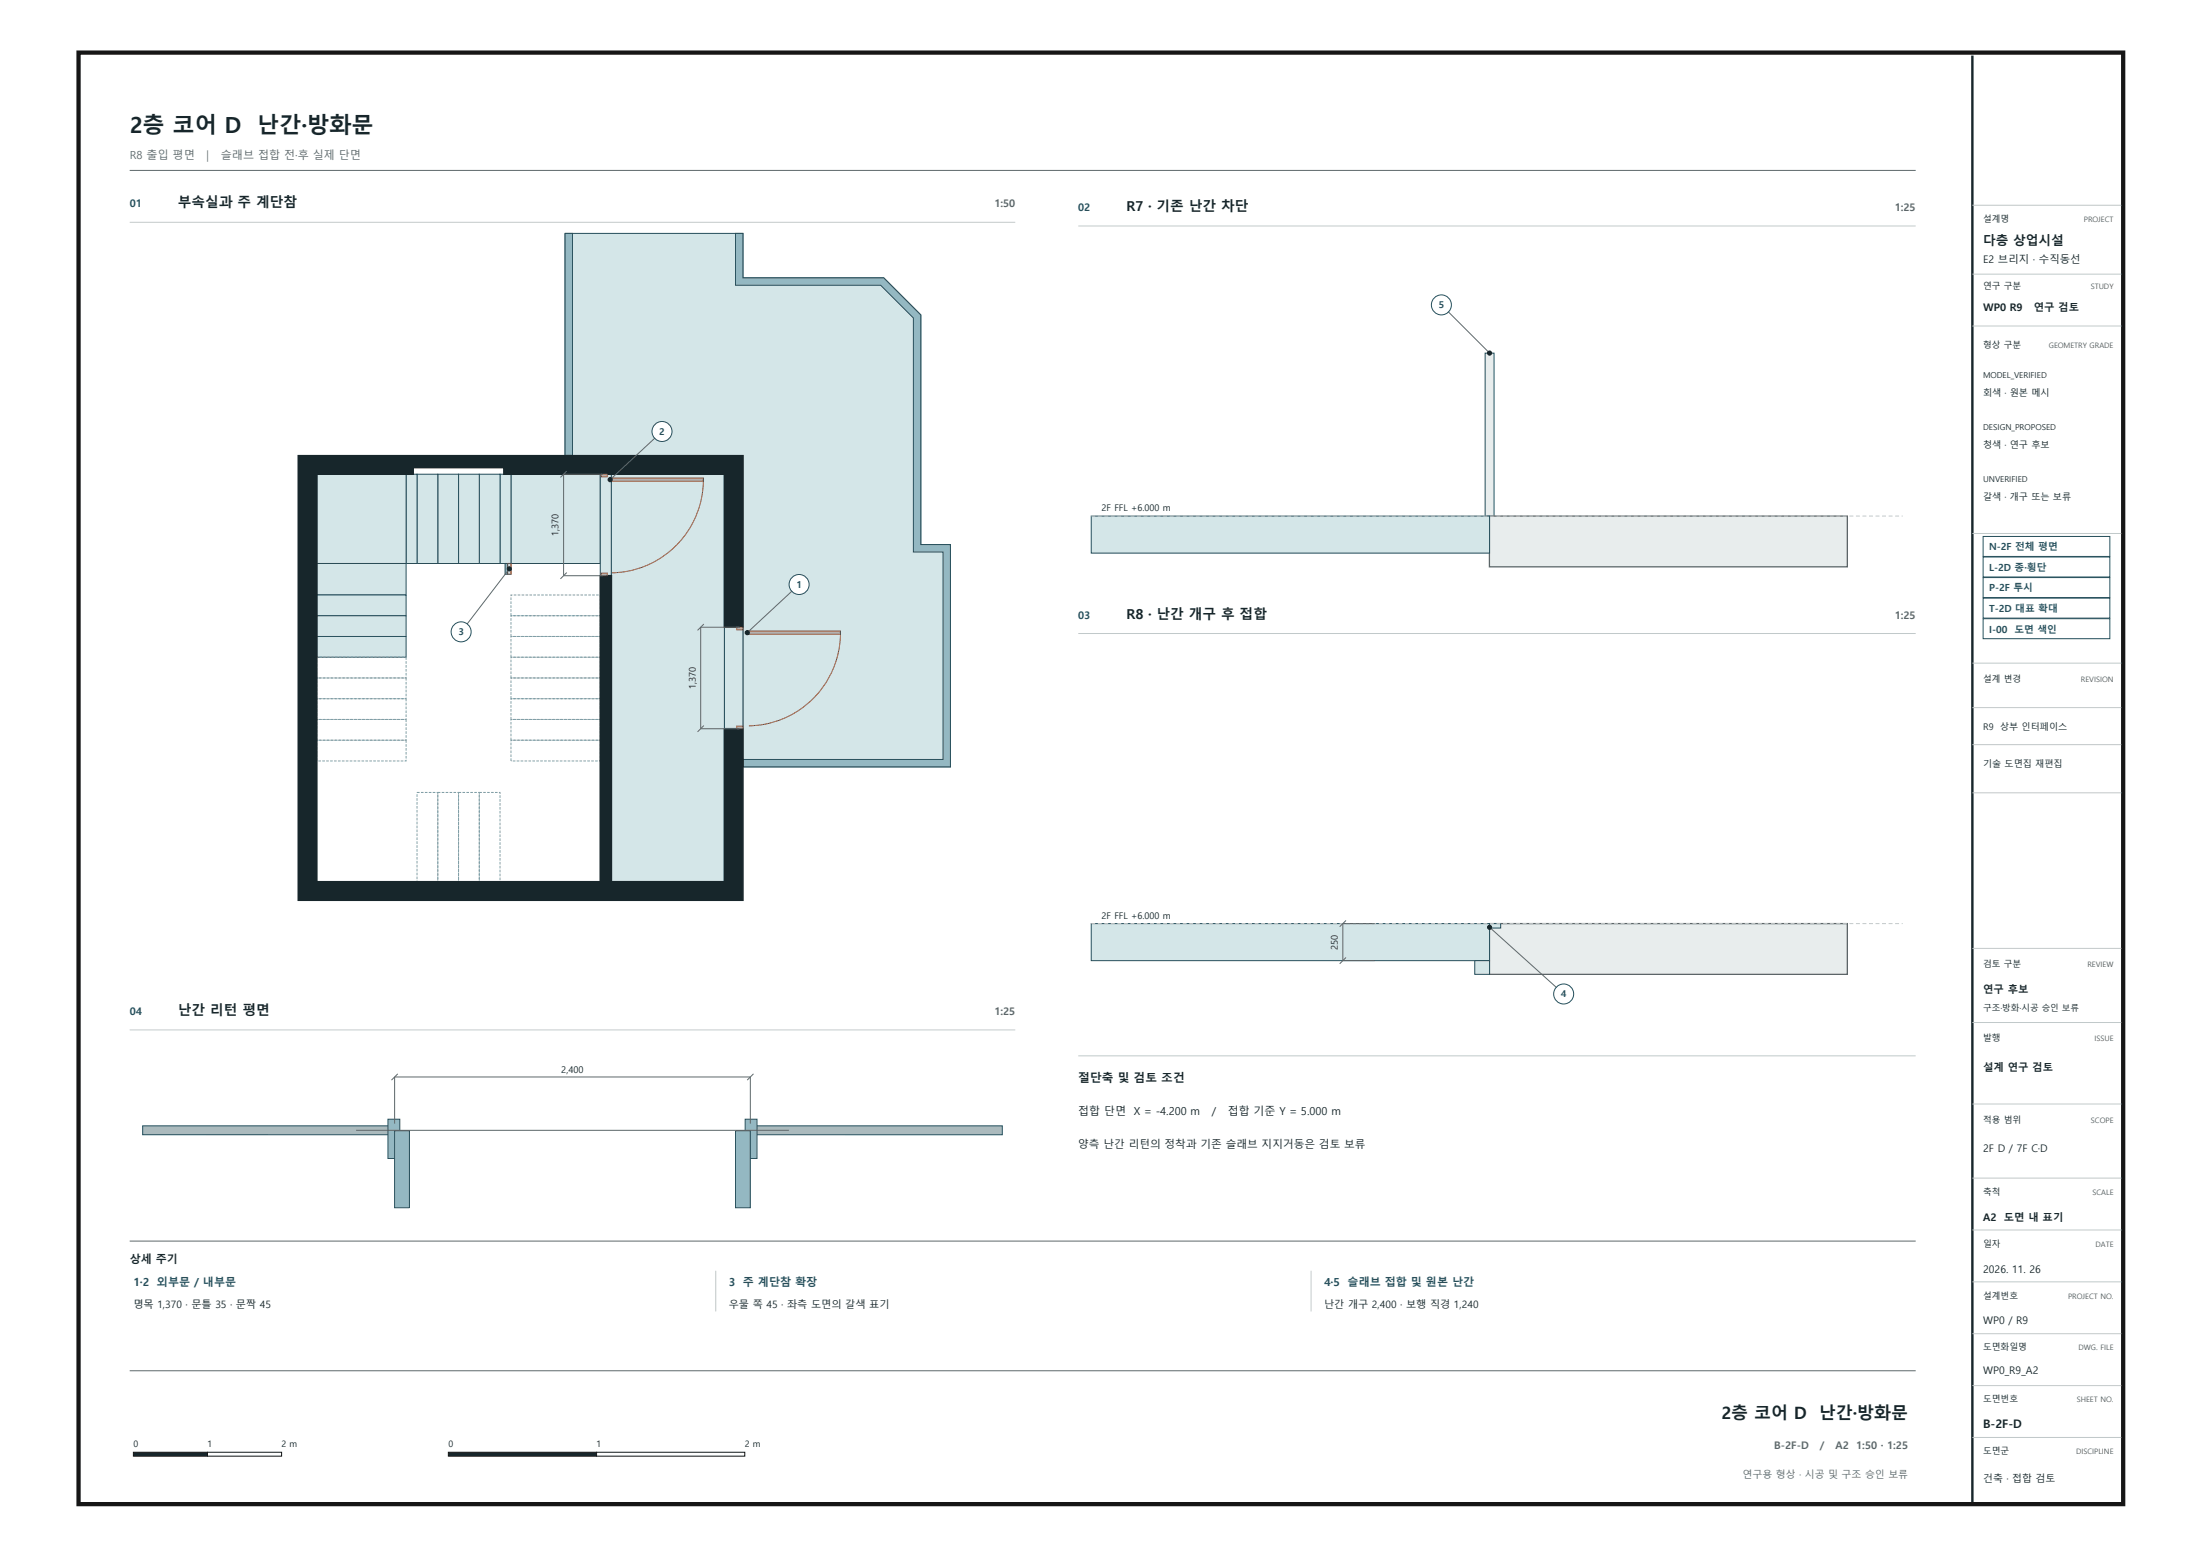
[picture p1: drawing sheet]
<svg xmlns="http://www.w3.org/2000/svg" width="594mm" height="420mm" viewBox="0 0 594 420" stroke-linecap="round" stroke-linejoin="round" font-family="sans-serif">
<path d="M35 46h482M35 370h482" fill="none" stroke="#5e696b" stroke-width=".27"/>
<path d="M36 392h20v1h-20z" fill="#17262b" stroke="#161616" stroke-width=".27"/>
<path d="M56 392h20v1h-20z" fill="#fff" stroke="#161616" stroke-width=".27"/>
<path d="M121 392h40v1h-40z" fill="#17262b" stroke="#161616" stroke-width=".27"/>
<path d="M161 392h40v1h-40z" fill="#fff" stroke="#161616" stroke-width=".27"/>
<path d="M35 60h239" fill="none" stroke="#c2c9c9" stroke-width=".27"/>
<g fill="#d4e6e8" stroke="#264f5c" stroke-width=".27">
<path d="M137.9 128h24.1v24.1h-24.1z" fill-rule="evenodd"/>
<path d="M134.9 128h3v24.1h-3z" fill-rule="evenodd"/>
<path d="M137 152.1h.9v2.9h-.9z" fill-rule="evenodd"/>
<path d="M152.5 63h48v12h38l10 10v62h8v60h-56v-84h-48z" fill-rule="evenodd"/>
<path d="M195.5 169.3h5v27.4h-5z" fill-rule="evenodd"/>
<path d="M162 128h3v27.4h-3z" fill-rule="evenodd"/>
<path d="M165 128h30.5v110h-30.5z" fill-rule="evenodd"/>
<path d="M129.3 128h5.6v24.1h-5.6z" fill-rule="evenodd"/>
<path d="M123.8 128h5.5v24.1h-5.5z" fill-rule="evenodd"/>
<path d="M118.2 128h5.6v24.1h-5.6z" fill-rule="evenodd"/>
<path d="M112.5 128h5.7v24.1h-5.7z" fill-rule="evenodd"/>
<path d="M109.6 128h2.9v24.1h-2.9z" fill-rule="evenodd"/>
<path d="M85.5 128h24.1v24.1h-24.1z" fill-rule="evenodd"/>
<path d="M85.5 152.1h24.1v8.5h-24.1z" fill-rule="evenodd"/>
<path d="M85.5 160.6h24.1v5.6h-24.1z" fill-rule="evenodd"/>
</g>
<g fill="#94b8c2" stroke="#264f5c" stroke-width=".27">
<path d="M136.3 152.1h.7v2.9h-.7z" fill-rule="evenodd"/>
<path d="M198.5 63h2v12h38l10 10v62h8v60h-55.9v-2h53.9v-56h-8v-63.2l-8.8-8.8h-39.2z" fill-rule="evenodd"/>
<path d="M152.5 63h2v59.9h-2z" fill-rule="evenodd"/>
</g>
<g fill="#d4e6e8" stroke="#264f5c" stroke-width=".27">
<path d="M85.5 166.2h24.1v5.6h-24.1z" fill-rule="evenodd"/>
<path d="M85.5 171.8h24.1v5.6h-24.1z" fill-rule="evenodd"/>
</g>
<g fill="none" stroke="#809ea6" stroke-width=".27" stroke-dasharray=".7 .4" stroke-linecap="butt">
<path d="M109.6 177.4v5.6h-24.1v-5.6h24.1M137.9 177.4v-5.6h24.1v5.6h-24.1M137.9 171.8v-5.6h24.1v5.6h-24.1M137.9 166.2v-5.6h24.1v5.6h-24.1M109.6 183v5.6h-24.1v-5.6h24.1M109.6 188.6v5.6h-24.1v-5.6h24.1M109.6 194.2v5.6h-24.1v-5.6h24.1M109.6 199.8v5.6h-24.1v-5.6h24.1M137.9 199.8v-5.6h24.1v5.6h-24.1M137.9 194.2v-5.6h24.1v5.6h-24.1M137.9 188.6v-5.6h24.1v5.6h-24.1M137.9 183v-5.6h24.1v5.6h-24.1"/>
<path d="M112.5 213.9h5.7v24.1h-5.7v-24.1M118.2 213.9h5.6v24.1h-5.6v-24.1M123.8 213.9h5.5v24.1h-5.5v-24.1M129.3 213.9h5.6v24.1h-5.6v-24.1M137.9 205.4v-5.6h24.1v5.6h-24.1"/>
</g>
<path d="M80.5 123h120v46.3h-5v-41.3h-59.5v-1.8h-24.5v1.8h-26v110h110v-41.3h5v46.3h-120z" fill-rule="evenodd" fill="#17262b" stroke="#17262b" stroke-width=".42"/>
<g fill="#c9ab96" stroke="#914a2e" stroke-width=".27">
<path d="M198.8 169.3h1.7v.7h-1.7z" fill-rule="evenodd"/>
<path d="M198.8 196h1.7v.7h-1.7z" fill-rule="evenodd"/>
<path d="M201.7 170.3h25.1v.9h-25.1z" fill-rule="evenodd"/>
</g>
<path d="M162 155.4h3v82.6h-3z" fill-rule="evenodd" fill="#17262b" stroke="#17262b" stroke-width=".42"/>
<g fill="#c9ab96" stroke="#914a2e" stroke-width=".27">
<path d="M162.2 128h1.7v.7h-1.7z" fill-rule="evenodd"/>
<path d="M162.2 154.7h1.7v.7h-1.7z" fill-rule="evenodd"/>
<path d="M164.7 129h25.1v.9h-25.1z" fill-rule="evenodd"/>
</g>
<path d="M215.7 157.8l-14 13M189.9 168.5l-1.6 1.6M199.6 169.3h-10.5v27.4h10.5M189.9 195.8l-1.6 1.8" fill="none" stroke="#5e696b" stroke-width=".27"/>
<path d="M226.8 170.3a25.2 25.2 0 0 1-24.7 25.6" fill="none" stroke="#914a2e" stroke-width=".27"/>
<circle cx="201.7" cy="170.8" r=".56" fill="#17262b" stroke="#17262b" stroke-width=".27"/>
<circle cx="215.7" cy="157.8" r="2.7" fill="#fff" stroke="#264f5c" stroke-width=".27"/>
<path d="M178.7 116.5l-14 13M152.9 127.1l-1.7 1.7M162.6 128h-10.5v27.4h10.5M152.9 154.5l-1.7 1.8" fill="none" stroke="#5e696b" stroke-width=".27"/>
<path d="M189.8 129a25.2 25.2 0 0 1-24.7 25.6" fill="none" stroke="#914a2e" stroke-width=".27"/>
<circle cx="164.7" cy="129.5" r=".56" fill="#17262b" stroke="#17262b" stroke-width=".27"/>
<circle cx="178.7" cy="116.5" r="2.7" fill="#fff" stroke="#264f5c" stroke-width=".27"/>
<path d="M137 152.1h.9v2.9h-.9z" fill-rule="evenodd" fill="#d1e0de" stroke="#914a2e" stroke-width=".28"/>
<path d="M137.4 153.6l-12.9 17" fill="none" stroke="#5e696b" stroke-width=".27"/>
<circle cx="137.5" cy="153.6" r=".56" fill="#17262b" stroke="#17262b" stroke-width=".27"/>
<circle cx="124.5" cy="170.6" r="2.7" fill="#fff" stroke="#264f5c" stroke-width=".27"/>
<path d="M291 61h226" fill="none" stroke="#c2c9c9" stroke-width=".27"/>
<path d="M400.8 95.3h2.4v44h-2.4z" fill-rule="evenodd" fill="#e8eded" stroke="#264f5c" stroke-width=".27"/>
<path d="M402 139.3h96.6v13.7h-96.6z" fill-rule="evenodd" fill="#e8eded" stroke="#5e696b" stroke-width=".35"/>
<path d="M294.5 139.3h107.5v10h-107.5z" fill-rule="evenodd" fill="#d4e6e8" stroke="#264f5c" stroke-width=".27"/>
<path d="M294.5 139.3h219" fill="none" stroke="#c2c9c9" stroke-width=".27" stroke-dasharray="1.1 .7" stroke-linecap="butt"/>
<path d="M296.8 135.2h19.7v3.6h-19.7z" fill="#fff"/>
<path d="M389 82.3l13 13" fill="none" stroke="#5e696b" stroke-width=".27"/>
<circle cx="402" cy="95.3" r=".56" fill="#17262b" stroke="#17262b" stroke-width=".27"/>
<circle cx="389" cy="82.3" r="2.7" fill="#fff" stroke="#264f5c" stroke-width=".27"/>
<path d="M291 171h226" fill="none" stroke="#c2c9c9" stroke-width=".27"/>
<path d="M402 249.3h96.6v13.7h-96.6z" fill-rule="evenodd" fill="#e8eded" stroke="#5e696b" stroke-width=".35"/>
<g fill="#d4e6e8" stroke="#264f5c" stroke-width=".27">
<path d="M399 249.3h6v1.2h-6z" fill-rule="evenodd"/>
<path d="M294.5 249.3h107.5v10h-107.5z" fill-rule="evenodd"/>
<path d="M398 259.3h4v3.7h-4z" fill-rule="evenodd"/>
</g>
<path d="M294.5 249.3h219" fill="none" stroke="#c2c9c9" stroke-width=".27" stroke-dasharray="1.1 .7" stroke-linecap="butt"/>
<path d="M296.8 245.2h19.7v3.5h-19.7z" fill="#fff"/>
<path d="M363.3 258.5l-1.8 1.6M363.3 248.4l-1.8 1.7M371 249.3h-8.6v10h8.6M402 250.3l20 18" fill="none" stroke="#5e696b" stroke-width=".27"/>
<circle cx="402" cy="250.3" r=".56" fill="#17262b" stroke="#17262b" stroke-width=".27"/>
<circle cx="422" cy="268.3" r="2.7" fill="#fff" stroke="#264f5c" stroke-width=".27"/>
<path d="M35 278h239" fill="none" stroke="#c2c9c9" stroke-width=".27"/>
<g fill="#abbabd" stroke="#264f5c" stroke-width=".27">
<path d="M202.5 303.9h68v2.4h-68z" fill-rule="evenodd"/>
<path d="M38.5 303.9h68v2.4h-68z" fill-rule="evenodd"/>
</g>
<g fill="#94b8c2" stroke="#264f5c" stroke-width=".27">
<path d="M104.7 302.1h3.2v10.6h-3.2z" fill-rule="evenodd"/>
<path d="M201.1 302.1h3.2v10.6h-3.2z" fill-rule="evenodd"/>
<path d="M198.5 305.2h4v20.8h-4z" fill-rule="evenodd"/>
<path d="M106.5 305.2h4v20.8h-4z" fill-rule="evenodd"/>
</g>
<path d="M107.4 289.9l-1.7 1.6M203.3 289.9l-1.6 1.6M96.1 305.1h116.8M106.5 303.3v-12.6h96v12.6M35 335h482" fill="none" stroke="#5e696b" stroke-width=".27"/>
<g fill="none" stroke="#c2c9c9" stroke-width=".27">
<path d="M532.3 55.4h40.2M532.3 74h40.2M532.3 88h40.2M532.3 144h40.2M532.3 179h40.2M532.3 191h40.2M532.3 201h40.2M532.3 214h40.2M532.3 256h40.2M532.3 276h40.2M291 285h226M532.3 298h40.2"/>
<path d="M532.3 318h40.2M532.3 332h40.2M193.2 343v11M353.8 343v11M532.3 346h40.2M532.3 360h40.2M532.3 374h40.2M532.3 388h40.2"/>
</g>
<path d="M21.2 14.2h551.8v391.8h-551.8z" fill="none" stroke="#161616" stroke-width="1.2" stroke-linecap="butt"/>
<path d="M532.3 15v390.5" fill="none" stroke="#17262b" stroke-width=".65" stroke-linecap="butt"/>
<g fill="#fff" stroke="#264f5c" stroke-width=".27">
<path d="M535.2 144.8h34.2v5.4h-34.2z"/>
<path d="M535.2 150.4h34.2v5.4h-34.2z"/>
<path d="M535.2 155.9h34.2v5.4h-34.2z"/>
<path d="M535.2 161.5h34.2v5.4h-34.2z"/>
<path d="M535.2 167h34.2v5.4h-34.2z"/>
</g>
<g font-size="6" fill="#17262b">
<text x="35" y="36">2층 코어 D</text>
<text x="69.4" y="36">난간·방화문</text>
</g>
<g font-size="4.6" fill="#17262b">
<text x="464.6" y="383">2층 코어 D</text>
<text x="490.9" y="383">난간·방화문</text>
</g>
<g font-size="3.7" fill="#17262b">
<text x="48" y="56">부속실과 주 계단참</text>
<text x="304" y="57">R7 · 기존 난간 차단</text>
<text x="304" y="167">R8 · 난간 개구 후 접합</text>
<text x="48" y="274">난간 리턴 평면</text>
</g>
<text font-size="3.5" fill="#161616" x="535.2" y="66">다층 상업시설</text>
<text font-size="3.2" fill="#17262b" x="291" y="292">절단축 및 검토 조건</text>
<text font-size="3.2" fill="#161616" x="535.2" y="385.5">B-2F-D</text>
<g font-size="3" fill="#5e696b">
<text x="35" y="43">R8 출입 평면</text>
<text x="55.7" y="43">|</text>
<text x="59.6" y="43">슬래브 접합 전·후 실제 단면</text>
</g>
<g font-size="3" fill="#17262b">
<text x="291" y="301">접합 단면</text>
<text x="306" y="301">X = -4.200 m</text>
<text x="327.1" y="301">/</text>
<text x="331.3" y="301">접합 기준 Y = 5.000 m</text>
<text x="35" y="340.8">상세 주기</text>
</g>
<g font-size="3" fill="#264f5c">
<text x="36" y="347">1·2</text>
<text x="42.4" y="347">외부문 / 내부문</text>
<text x="196.7" y="347">3</text>
<text x="200.5" y="347">주 계단참 확장</text>
<text x="357.3" y="347">4·5</text>
<text x="363.7" y="347">슬래브 접합 및 원본 난간</text>
</g>
<text font-size="2.9" fill="#17262b" x="291" y="310">양측 난간 리턴의 정착과 기존 슬래브 지지거동은 검토 보류</text>
<g font-size="2.8" fill="#264f5c">
<text x="35" y="56">01</text>
<text x="291" y="57">02</text>
<text x="291" y="167">03</text>
<text x="35" y="274">04</text>
</g>
<g font-size="2.8" fill="#5e696b">
<text x="268.4" y="56">1:50</text>
<text x="511.4" y="57">1:25</text>
<text x="511.4" y="167">1:25</text>
<text x="268.4" y="274">1:25</text>
<text x="478.8" y="391">B-2F-D</text>
<text x="491.2" y="391">/</text>
<text x="495.4" y="391">A2</text>
<text x="501" y="391">1:50 · 1:25</text>
</g>
<g font-size="2.8" fill="#161616">
<text x="535.2" y="71">E2 브리지 · 계단실</text>
<text x="535.2" y="84">WP0 R8</text>
<text x="547.9" y="84">연구용</text>
<text x="535.2" y="268">연구 후보</text>
<text x="535.2" y="289">설계 연구 검토</text>
<text x="535.2" y="311">2F D / 7F C·D</text>
<text x="535.2" y="329.5">A2</text>
<text x="541.8" y="329.5">1:50</text>
<text x="535.2" y="343.6">2026. 11. 25</text>
<text x="535.2" y="357.5">WP0 / R8</text>
<text x="535.2" y="371">WP0_R8_A2</text>
</g>
<g font-size="2.8" fill="#17262b">
<text x="535.2" y="71">E2 브리지 · 수직동선</text>
<text x="535.2" y="84">WP0 R9</text>
<text x="548.9" y="84">연구 검토</text>
<text x="540.8" y="329.5">도면 내 표기</text>
<text x="535.2" y="343.6">2026. 11. 26</text>
<text x="36" y="353">명목 1,370 · 문틀 35 · 문짝 45</text>
<text x="196.7" y="353">우물 쪽 45 · 좌측 도면의 갈색 표기</text>
<text x="357.3" y="353">난간 개구 2,400 · 보행 직경 1,240</text>
<text x="535.2" y="357.5">WP0 / R9</text>
<text x="535.2" y="371">WP0_R9_A2</text>
</g>
<text font-size="2.7" fill="#5e696b" x="470.3" y="399">연구용 형상 · 시공 및 구조 승인 보류</text>
<text font-size="2.7" fill="#17262b" x="535.2" y="400">건축 · 접합 검토</text>
<g font-size="2.6" fill="#264f5c">
<text x="536.8" y="148.5">N-2F 전체 평면</text>
<text x="536.8" y="154.1">L-2D 종·횡단</text>
<text x="536.8" y="159.7">P-2F 투시</text>
<text x="536.8" y="165.2">T-2D 대표 확대</text>
<text x="536.8" y="170.7">I-00</text>
<text x="543.6" y="170.7">도면 색인</text>
</g>
<g font-size="2.6" fill="#161616">
<text x="535.2" y="400">2층 코어 D</text>
<text x="550" y="400">난간·방화문</text>
</g>
<g font-size="2.5" fill="#264f5c">
<text x="388.3" y="83.2">5</text>
<text x="177.9" y="117.4">2</text>
<text x="214.9" y="158.7">1</text>
<text x="123.7" y="171.4">3</text>
<text x="421.3" y="269.2">4</text>
</g>
<g font-size="2.5" fill="#161616">
<text x="535.2" y="96">출입부 및 난간 접합</text>
<text x="535.2" y="102">치수 mm · 표기 축척</text>
<text x="535.2" y="108">접합 세부 1:25</text>
<text x="535.2" y="183.5">설계 변경</text>
</g>
<g font-size="2.5" fill="#17262b">
<text x="535.2" y="107">회색 · 원본 메시</text>
<text x="535.2" y="121">청색 · 연구 후보</text>
<text x="297.3" y="138">2F FFL +6.000 m</text>
<text x="535.2" y="135">갈색 · 개구 또는 보류</text>
<text x="150.8" y="144.7" transform="rotate(-90 150.8 144.7)">1,370</text>
<text x="187.7" y="186" transform="rotate(-90 187.7 186)">1,370</text>
<text x="535.2" y="197">R9</text>
<text x="539.8" y="197">상부 인터페이스</text>
<text x="535.2" y="207">기술 도면집 재편집</text>
<text x="297.3" y="248">2F FFL +6.000 m</text>
<text x="361" y="256.4" transform="rotate(-90 361 256.4)">250</text>
<text x="151.5" y="289.6">2,400</text>
</g>
<g font-size="2.4" fill="#161616">
<text x="535.2" y="59.6">설계명</text>
<text x="535.2" y="78.2">주기</text>
<text x="535.2" y="261">검토 구분</text>
<text x="535.2" y="281">발행 구분</text>
<text x="535.2" y="303">적용 범위</text>
<text x="535.2" y="322.5">축척</text>
<text x="535.2" y="336.7">일자</text>
<text x="535.2" y="350.5">설계번호</text>
<text x="535.2" y="364.5">도면화일명</text>
<text x="535.2" y="378.5">도면번호</text>
<text x="535.2" y="392.5">도면명</text>
</g>
<g font-size="2.4" fill="#17262b">
<text x="535.2" y="78">연구 구분</text>
<text x="535.2" y="94">형상 구분</text>
<text x="535.2" y="184">설계 변경</text>
<text x="535.2" y="281">발행</text>
<text x="36" y="390.7">0</text>
<text x="56" y="390.7">1</text>
<text x="76" y="390.7">2 m</text>
<text x="121" y="390.7">0</text>
<text x="161" y="390.7">1</text>
<text x="201" y="390.7">2 m</text>
<text x="535.2" y="392.5">도면군</text>
</g>
<text font-size="2.3" fill="#525457" x="535.2" y="122.5">회색 · 원본 메시</text>
<text font-size="2.3" fill="#1f4a59" x="535.2" y="128">청색 · 연구 형상</text>
<text font-size="2.3" fill="#161616" x="535.2" y="273">구조·방화·시공 승인 보류</text>
<g font-size="2.2" fill="#17262b">
<text x="535.2" y="102">MODEL_VERIFIED</text>
<text x="535.2" y="116">DESIGN_PROPOSED</text>
<text x="535.2" y="130">UNVERIFIED</text>
</g>
<g font-size="2.2" fill="#161616">
<text x="533.3" y="196.5">일자</text>
<text x="545.6" y="196.5">설계</text>
<text x="552.6" y="196.5">검토</text>
<text x="534" y="207.6">26.11.25</text>
<text x="546" y="207.6">R8</text>
<text x="553.3" y="207.6">—</text>
</g>
<g font-size="2" fill="#525457">
<text x="557" y="59.6">PROJECT TITLE</text>
<text x="562.4" y="60">PROJECT</text>
<text x="564.2" y="78">STUDY</text>
<text x="565.2" y="78.2">NOTE</text>
<text x="552.9" y="94">GEOMETRY GRADE</text>
<text x="561.6" y="184">REVISION</text>
<text x="555.6" y="261">REVIEW STATUS</text>
<text x="563.4" y="261">REVIEW</text>
<text x="565.2" y="281">ISSUE</text>
<text x="564.3" y="303">SCOPE</text>
<text x="564.7" y="322.5">SCALE</text>
<text x="565.5" y="336.7">DATE</text>
<text x="558.1" y="350.5">PROJECT NO.</text>
<text x="560.9" y="364.5">DWG. FILE</text>
<text x="560.5" y="378.5">SHEET NO.</text>
<text x="557.2" y="392.5">SUBJECT TITLE</text>
<text x="560.3" y="392.5">DISCIPLINE</text>
</g>
</svg>
